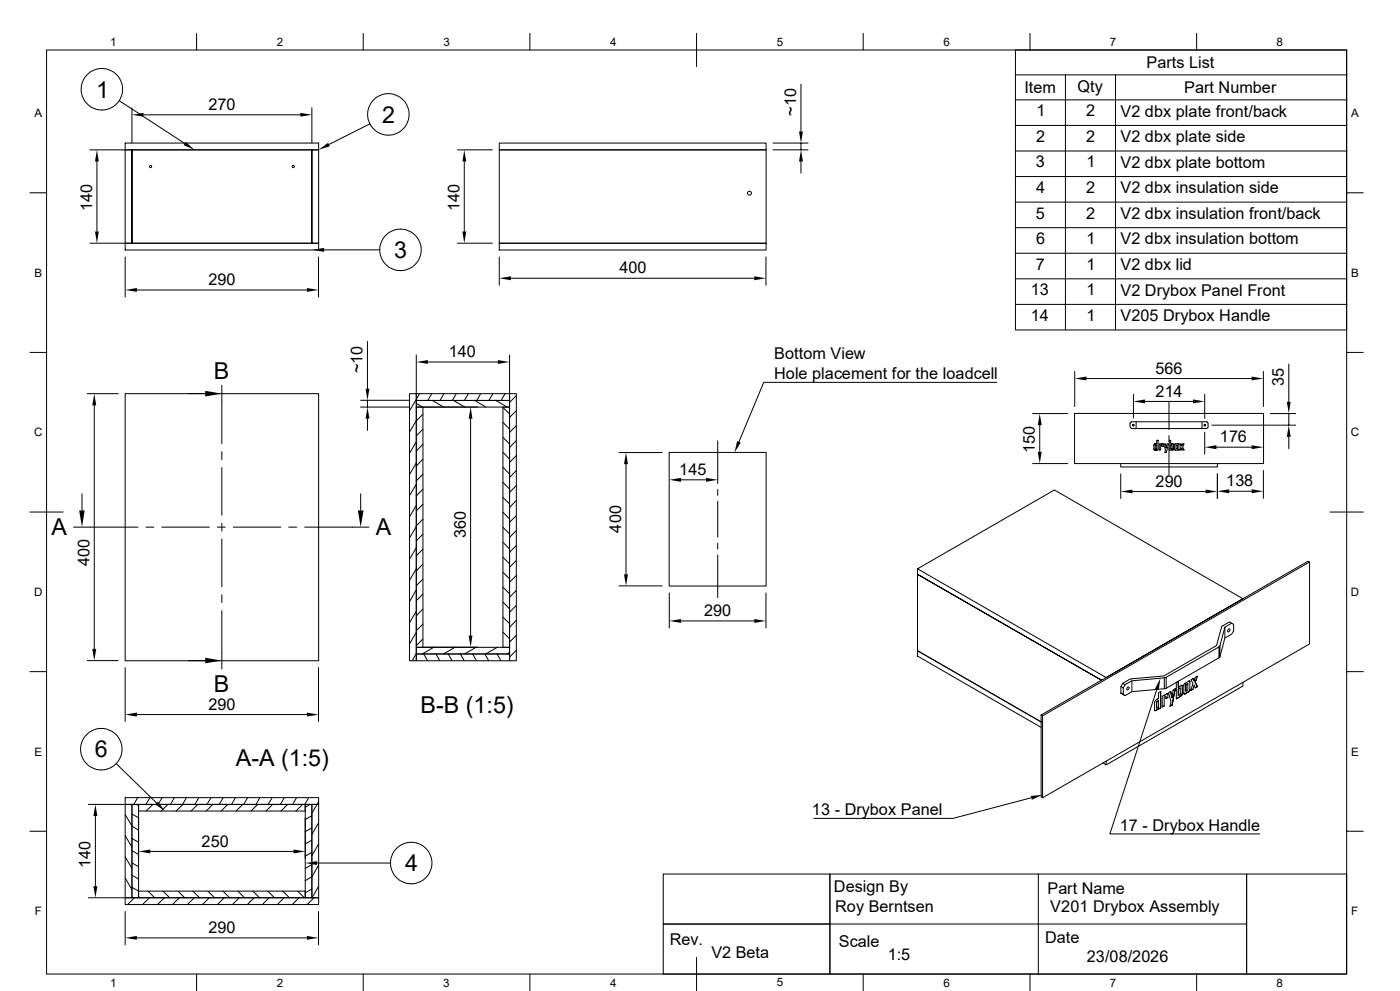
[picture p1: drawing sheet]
<svg xmlns="http://www.w3.org/2000/svg" width="420mm" height="297mm" viewBox="0 0 420 297" stroke-linecap="round" stroke-linejoin="round" font-family="sans-serif">
<g fill="none" stroke="#000" stroke-width=".3">
<path d="M14 15h390v276.9h-390zM59 10v5M109 10v5M159 10v5M209 10v10M259 10v5M309 10v5M359 10v5M404 15h-99.4v83.9h99.4M35.8 30.2l19.6 12.8M39.6 32.3v10.5M43.1 34.4h47"/>
<path d="M93.6 32.3v10.5M111 37.1l-12.3 6.2M240.3 25.2v14.2M304.6 22.4h99.4M304.6 29.9h99.4M304.6 37.6h99.4M319.6 22.4v76.5M334.6 22.4v76.5M9 57.8h5M27 44.9h10.5M29.1 48.4v21M37.5 42.9h58.1v2h-58.1z"/>
<path d="M37.5 44.9h2.1v28h-2.1zM39.6 44.9h54v28h2v-28h-2v28h-54zM137.2 44.9h10.5M139.3 48.4v21M149.8 42.9h80v2h-80zM149.8 44.9h80v28h-80zM231.9 42.9h10.5M231.9 44.9h10.5M240.3 42.9v2M240.3 48.4v3.5M304.6 45.3h99.4M304.6 52.9h99.4"/>
<path d="M404 57.8h5M27 72.9h10.5M37.5 72.9h58.1v2h-58.1zM37.5 77v12M95.5 77v12M97.2 74.9h16.7M137.2 72.9h10.5M149.8 72.9h80v2h-80zM149.8 77v8.5M229.8 77v8.5M304.6 60.6h99.4M304.6 68.2h99.4"/>
<path d="M304.6 75.9h99.4M41.1 86.9h51M153.3 83.4h73M304.6 83.6h99.4M304.6 91.2h99.4M9 105.6h5M26.2 118h9.3M37.5 118h58.1v80h-58.1zM56.6 118h5M66.5 115.5v17.5M108.2 120h14.6M110.2 102.3v14.2"/>
<path d="M110.2 120v2M122.9 118h2v80h-2zM124.9 118h28v2h-28zM124.9 106.4v11.5M125.9 118l-3 5.1M128.4 108.5h21M129.5 118l-1.1 2M129.6 120l3.5 2M133.2 118l-1.2 2M136 120l3.4 2M136.9 118l-1.2 2M140.5 118l-1.1 2"/>
<path d="M142.3 120l3.5 2M144.2 118l-1.2 2M147.9 118l-1.2 2M148.7 120l3.4 2M151.5 118l-1.1 2M152.9 118h2v80h-2zM152.9 106.4v11.5M154.9 118.6l-2 2M299 114.6h-69.9l-7.4 17.8M322.4 111.3v10.5M325.9 113.5h49.6M340 118.2v7.1"/>
<path d="M361.4 118.2v7.1M379 111.3v10.5M386.6 109.1v11.3M404 105.6h5M28.3 121.5v73M66.5 135.4v2.4M108.2 122h14.6M110.2 125.5v3.5M124.9 126.1l-2 3.4M124.9 132.4l-2 3.4M124.9 138.8l-2 3.4M124.9 120h28v2h-28z"/>
<path d="M124.9 122h2v72h-2zM124.9 120.9l1.8 1.1M126.9 124.2l-2 2M126.9 128.7l-2 1.9M126.9 133.1l-2 2.1M126.9 137.6l-2 2.1M127 122h16.3M141.2 125.5v65M150.9 122h2v72h-2zM150.9 135.6l2 2M150.9 131.1l2 2M150.9 126.6l2 2"/>
<path d="M150.9 122.1l2 2M154.9 123.1l-2 2M154.9 127.6l-2 2M154.9 132.1l-2 2M154.9 136.6l-2 2M185.7 135.6h13M187.8 139.1v33M200.7 135.6h29.1v40h-29.1zM215.3 132.1v12.8M309.8 124h10.5M309.8 138.9h10.5M311.9 127.4v8"/>
<path d="M322.4 123.9h56.7v15h-56.7zM336.2 138.9v1.1h29v-1.1M339.4 126.4h22.6l.4 .4v1.2l-.4 .4h-22.6l-.4-.4v-1.2zM340.8 126.4v2M343.5 120.3h14.4M346.6 133.4l.4-.1-.1 1.3-.3-.1zM347 132h.4v2.9l-.9 .1-.3-.3v-1.4l.2-.3h.6zM347.8 133h.9l.3 .2v.6h-.4v-.5h-.4v1.6h-.4zM349.1 133h.5l.2 1.3 .3-1.3h.5l-.7 2.6h-.5l.2-.7zM350.7 120.4v8.3M350.7 130.6v1.7M350.7 134.1v8.3"/>
<path d="M350.8 132h.4v1.1h.8v1.6l-.2 .2h-1zM351.2 133.4h.4l-.1 1.2h-.3zM352.4 133.1h1.2v1.8l-1.2-.1zM352.8 133.3h.4v1.3h-.4zM353.9 133h.4l.2 .6 .3-.6h.4l-.4 .9 .5 1h-.5l-.3-.6-.2 .6h-.4l.4-1zM360.6 126.4v2M361.4 129.5v6.6M363.5 127.4h25.2M364.9 134h10.6M381.1 124h7.6M386.6 124v3.4M386.6 130.9v3.6"/>
<path d="M9 153.5h10M22.1 158h19.3M24.6 148v5M43.8 158h2.3M48.5 158h14.3M65.2 158h2.4M66.5 140.1v14.3M66.5 156.8v2.4M70 158h14.2M86.6 158h2.4M91.4 158h19.3M108.2 148v5"/>
<path d="M124.9 145.1l-2 3.4M124.9 151.5l-2 3.4M124.9 157.8l-2 3.4M126.9 151.1l-2 2M126.9 155.6l-2 2M126.9 142.1l-2 2M126.9 146.6l-2 2M150.9 158l2 2M150.9 153.5l2 2M150.9 149.1l2 1.9M150.9 144.6l2 2M150.9 140l2 2.1"/>
<path d="M154.9 141.1l-2 2M154.9 145.5l-2 2.1M154.9 150l-2 2.1M154.9 154.6l-2 1.9M154.9 159l-2 2M204.3 143.8h7.5M215.3 146.7v1.8M215.3 150.2v10.8M336.2 142v7.4M339.7 147.3h22M365.2 142v7.4M368.7 147.2h6.8"/>
<path d="M379 141v8.4M398.9 153.5h10.1M66.5 161.5v14.4M66.5 178.2v2.4M124.9 164.2l-2 3.4M124.9 170.5l-2 3.4M124.9 176.8l-2 3.5M126.9 178.1l-2 1.9M126.9 160.1l-2 2M126.9 164.6l-2 2M126.9 169.1l-2 2M126.9 173.6l-2 2"/>
<path d="M150.9 176l2 2M150.9 171.5l2 2M150.9 167l2 2M150.9 162.5l2 2M154.9 163.5l-2 2M154.9 168l-2 2M154.9 172.5l-2 2M154.9 177l-2 2M185.7 175.6h13M200.8 177.7v10.5M215.3 162.8v1.7M215.3 166.3v12.8"/>
<path d="M229.8 177.7v10.5M275.3 170.5l41-23.6 56.6 32.6-41 23.6-56.6-32.6v1.6l55.2 31.8-55.2-31.8v22.9l37 21.4-37-21.4v1.6l37 21.4M392.9 168.4l-.5-.2-80.1 46.1M26.2 198h9.3M56.6 198h5M66.5 183v17.5M124.9 183.2l-2 3.4M124.9 189.5l-2 3.5M124.9 195.9l-1.2 2.1M124.9 196h28v2h-28zM124.9 194h28v2h-28zM126.9 182.5l-2 2"/>
<path d="M126.9 191.5l-2 2M126.9 187l-2 2M127 194h16.3M127.1 196l1.2 2M130.2 194l-3.5 2M130.8 196l1.1 2M134.5 196l1.1 2M136.5 194l-3.4 2M138.1 196l1.1 2M141.8 196l1.1 2M142.9 194l-3.5 2M145.4 196l1.2 2"/>
<path d="M149.1 196l1.1 2M149.2 194l-3.4 2M150.9 193.9v.1M150.9 189.4l2 2M150.9 185l2 1.9M150.9 180.5l2 2M152.8 196l.1 .2M152.9 195.5l-.8 .5M154.9 181.5l-2 2M154.9 186l-2 2M154.9 194.9l-2 2M154.9 190.5l-2 1.9"/>
<path d="M204.3 186.1h22M365.9 193.5l-.3 .3M365.9 196.8l-.3 .3M367.5 188v3.2M368.6 188.5h.2a.42 .42 0 0 1 .1 .6 .42 .42 0 0 1-.6 0zM369.5 186.8l-2 1.2-1.5 5.5v3.3l1.5-5.6 2-1.1 .6-1v-2l-1.3-.7-2.2 1.3-1.6 5.8-15.9 9.1-9.7 .9-.5 .2M9 201.3h5M37.5 200.1v16.1M41.1 214.2h51M95.5 200.1v16.1M312.3 214.3v24.5l.5 .3M312.3 214.3l.5 .2"/>
<path d="M312.8 214.5l80.1-46.1v24.6l-80.1 46.1zM336.3 205.8v1.9M336.8 204.8l-.5 1 .7 .4M337 206.2v2l.5 .3M337.5 205.2l-.5 1M338.4 205.9h.1a.42 .42 0 0 1 .1 .6 .42 .42 0 0 1-.6 0zM339.6 204v3.3M346.9 212.9l-.4 .1M347 212v-1.5v1.5M347 210.5l.2-.4-.2 .4M347 212.2h.1M347 212v.2"/>
<path d="M347 206.6l-14 43.3h44.9M347.2 210.1l.4-.2zM347.6 209.9v2l-.5 .3-.1-.2M347.6 212.4l-.7 .5M347.6 212.4l-.8 .5M347.6 212.4l.6-.3-.6 .4M348.2 207.3v4.8v-4.9l-.6 .4v1.7l-.8 .5-.4 .6 .1 2.6M349.2 209v2.5zM349.2 209l.6-.3zM349.3 208.4l-.6 .3v3.2l.6-.4-.6 .4M349.3 203.2v3.2M349.3 206.4l-9.7 .9-2.1 1.2-1.2-.8 .7 .5"/>
<path d="M349.3 203.2l-9.7 .8-2.1 1.2-.7-.4 2-1.2M349.8 208.7v.7l.6-.4-.6 .4M349.8 203l-.5 .2M349.8 206.2l-.5 .2M349.8 203l15.9-9.1v3.2l-15.9 9.2zM350.3 207.9l.1 .2-.1-.2h-.3l-.7 .6M350.4 208.1v.9zM351.2 207.3l.4 1.8M351.6 209.1l-.4-1.9-.6 .4 .7 2.8-.3 1.3 .6-.4-.6 .4M351.9 210h.1M352.6 206.5l-.7 .3-.3 2.3M352.6 206.5l-1 4.8z"/>
<path d="M353.5 206.5l.6-.3zM354.1 206.2v1.9l-.6 .4v-2v2M354.2 208.7l.3-.4zM354.6 205.4l.1 .2M354.7 205.6v2.2M354.7 205.6l-.2-.2-1 .6v-1.8l-.6 .4v4.9l1.2-.8-1.2 .7M354.7 207.8l-.2 .5M355.5 207.9l-.3 .1M355.5 207.9l1.1-.6zM355.7 205.2l.7-.3-.6 .3M355.7 205.2l.1 2zM356.4 204.9v1.9l-.6 .4"/>
<path d="M356.6 207.3l.4-.6-.4 .6M356.9 204.1l.1 .2-.3-.2-1.5 .9-.1 2.7 .1 .3 .3-.1M357 204.3v2.4zM357.9 203.4l-.6 .4 .6 1.1-.7 2 .7-.4-.7 .4M358.2 204.1l-.3-.7 .3 .7 .3-1.1 .7-.4-.6 2M358.2 205.4l-.3 1.1zM358.2 205.4l.4 .8 .6-.4-.6 .4M358.6 204.6l.6 1.2M358.6 204.5l.6 1.3M359.2 202.6l-.6 2M372.9 204.5v1.1l-41 23.6v-1.1M404 201.3h5"/>
<path d="M34.9 228.9l12 11.7M37.5 239.1h58.1v2h-58.1zM37.6 239.1h-.1M41.3 239.1l-1.2 2M45 239.1l-1.2 2M48.6 239.1l-1.1 2M52.3 239.1l-1.2 2M55.9 239.1l-1.1 2M59.6 239.1l-1.1 2M63.3 239.1l-1.2 2M66.9 239.1l-1.1 2M70.6 239.1l-1.1 2"/>
<path d="M74.3 239.1l-1.2 2M77.9 239.1l-1.1 2M81.6 239.1l-1.2 2M85.3 239.1l-1.2 2M88.9 239.1l-1.1 2M92.6 239.1l-1.2 2M309.4 239.1l-23.5 6.2h-41.8M330.9 228.6l1 .6M9 249.1h5M26.5 241.1h11M28.6 244.6v21M37.5 241.1h2.1v28h-2.1z"/>
<path d="M37.5 256.8l2.1 3.5M37.5 250.4l2.1 3.5M37.5 244.1l2.1 3.5M39.5 241.1l.1 .1M39.6 241.1h52v2h-50v-2v28h-2zM39.6 258.6l2 1.2M39.6 254.9l2 1.2M39.6 251.3l2 1.1M39.6 247.6l2 1.2M39.6 244l2 1.1M40.9 241.1l.7 .3M41.6 245.2v12.1"/>
<path d="M45.1 255.2h43M45.9 241.1l-2 2M50.4 241.1l-2.1 2M54.9 241.1l-2.1 2M59.4 241.1l-2.1 2M63.8 241.1l-2 2M68.3 241.1l-2 2M72.8 241.1l-2 2M77.3 241.1l-2 2M81.8 241.1l-2 2M86.3 241.1l-2 2M90.8 241.1l-2 2"/>
<path d="M91.6 241.1h2v28h-2zM91.6 245.2v12.1M93 241.1l-1.4 .8M93.6 241.1h2v28h-2zM93.6 244.5l-2 1.1M93.6 248.1l-2 1.2M93.6 251.8l-2 1.1M93.6 255.4l-2 1.2M93.6 259.1l-2 1.2M95.1 258.7h22M95.5 240.3l-1.9 3.5M95.5 246.6l-1.9 3.5"/>
<path d="M95.5 253l-1.9 3.5M95.5 259.3l-1.9 3.5-2 1.1M404 249.1h5M26.5 269.1h11M37.5 269.1h58.1v2h-58.1zM37.5 273.2v10M37.5 263.1l2.1 3.5M39.6 265.9l2 1.2M39.6 262.3l2 1.1M40.3 269.1l-2 2M41.6 267.1h50v2h-50zM41.6 268.7l.3 .4"/>
<path d="M44.4 267.1l2 2M44.8 269.1l-2 2M48.9 267.1l2 2M49.3 269.1l-2 2M53.4 267.1l2 2M53.8 269.1l-2 2M57.9 267.1l2 2M58.3 269.1l-2 2M62.4 267.1l2 2M62.8 269.1l-2 2M66.9 267.1l2 2M67.3 269.1l-2 2"/>
<path d="M71.4 267.1l2 2M71.8 269.1l-2 2M75.9 267.1l2 2M76.2 269.1l-1.9 2M80.3 267.1l2 2M80.7 269.1l-2 2M84.8 267.1l2 2M85.2 269.1l-2 2M89.3 267.1l2 2M89.7 269.1l-2 2M93.6 266.4l-2 1.2M94.2 269.1l-2 2"/>
<path d="M95.5 273.2v10M95.5 265.7l-1.9 3.4M199 276.9h50v15h-50zM249 262h125v29.9h-125zM249 276.9h-50v-14.9h50v14.9h125M311.5 262v29.9M374 262h30v29.9h-30zM41.1 281.1h51M59 291.9v5M109 291.9v5M159 291.9v5M209 286.9v10"/>
<path d="M259 291.9v5M309 291.9v5M359 291.9v5"/>
<circle cx="30.6" cy="26.8" r="6.2"/>
<circle cx="116.5" cy="34.3" r="6.2"/>
<circle cx="45.2" cy="49.9" r=".34"/>
<circle cx="88" cy="49.9" r=".34"/>
<circle cx="224.8" cy="57.9" r=".59"/>
<circle cx="120.2" cy="74.9" r="6.2"/>
<circle cx="340" cy="127.4" r=".16"/>
<circle cx="340" cy="127.4" r=".25"/>
<circle cx="361.4" cy="127.4" r=".16"/>
<circle cx="361.4" cy="127.4" r=".25"/>
<circle cx="30.4" cy="224.5" r="6.2"/>
<circle cx="123.4" cy="258.7" r="6.2"/>
</g>
<g fill="#000">
<path d="M39.6 34.4l3.5-.6v1.2zM90.1 33.8l3.5 .6-3.5 .6zM239.7 39.4h1.2l-.6 3.5zM29.1 44.9l.5 3.5h-1.1zM55.7 42.5l2.6 2.4-3.2-1.4zM95.5 44.9l2.9-2.1 .5 1.1zM139.3 44.9l.6 3.5h-1.2zM240.3 44.9l.6 3.5h-1.2zM28.5 69.4h1.1l-.5 3.5zM93.7 74.9l3.5-.6v1.2zM138.7 69.4h1.2l-.6 3.5zM37.5 86.9l3.6-.6v1.2z"/>
<path d="M92.1 86.3l3.4 .6-3.4 .6zM149.8 83.4l3.5-.6v1.2zM226.3 82.8l3.5 .6-3.5 .6zM61.6 117.1l4.9 .9-4.9 .8zM109.7 116.5h1.1l-.6 3.5zM124.9 108.5l3.5-.6v1.2zM149.4 107.9l3.5 .6-3.5 .6zM322.4 113.5l3.5-.6v1.1zM340 120.3l3.5-.6v1.2zM357.9 119.7l3.5 .6-3.5 .6zM375.5 112.9l3.5 .6-3.5 .5zM28.3 118l.6 3.5h-1.2z"/>
<path d="M110.2 122l.6 3.5h-1.1zM141.2 122l.5 3.5h-1.1zM187.8 135.6l.6 3.5h-1.2zM221.1 132.2l1.1 .4-1.9 3zM311.9 124l.6 3.4h-1.2zM311.3 135.4h1.2l-.6 3.5zM361.4 134l3.5-.6v1.2zM375.5 133.4l3.5 .6-3.5 .6zM386.6 127.4l.6 3.5h-1.2zM386 120.4h1.2l-.6 3.6zM23.7 153h1.7l-.8 5zM107.4 153h1.7l-.9 5z"/>
<path d="M200.8 143.8l3.5-.6v1.2zM211.8 143.2l3.5 .6-3.5 .6zM336.2 147.3l3.5-.6v1.2zM361.7 146.7l3.5 .6-3.5 .6zM365.2 147.2l3.5-.6v1.2zM375.5 146.6l3.5 .6-3.5 .6zM187.2 172.1h1.2l-.6 3.5zM27.7 194.5h1.2l-.6 3.5zM61.6 197.1l4.9 .9-4.9 .8zM140.6 190.5h1.1l-.5 3.5zM200.8 186.1l3.5-.6v1.2zM226.3 185.5l3.5 .6-3.5 .6z"/>
<path d="M37.5 214.2l3.6-.6v1.2zM92.1 213.6l3.4 .6-3.4 .6zM348.1 203.3l-.5 3.5-1.1-.4zM309.2 238.5l3.6-.3-3.3 1.5zM28.6 241.1l.6 3.5h-1.2zM41.6 255.2l3.5-.6v1.2zM46.5 241l.9-.8 2 2.9zM88.1 254.6l3.5 .6-3.5 .6zM91.6 258.7l3.5-.6v1.1zM28 265.6h1.2l-.6 3.5zM37.5 281.1l3.6-.6v1.1zM92.1 280.5l3.4 .6-3.4 .5z"/>
</g>
<g font-size="7">
<text x="28.9" y="29.3">1</text>
<text x="114.6" y="36.8">2</text>
<text x="118.2" y="77.3">3</text>
<text x="64.2" y="113.5">B</text>
<text x="15.4" y="160.5">A</text>
<text x="112.7" y="160.5">A</text>
<text x="64.2" y="207.5">B</text>
<text x="126.2" y="213.7">B-B (1:5)</text>
<text x="28.5" y="227">6</text>
<text x="70.7" y="229.7">A-A (1:5)</text>
<text x="121.5" y="261.2">4</text>
</g>
<g font-size="4.9">
<text x="344" y="20.4">Parts List</text>
<text x="307.3" y="27.9">Item</text>
<text x="323.3" y="27.4">Qty</text>
<text x="355.2" y="27.9">Part Number</text>
<text x="62.5" y="32.9">270</text>
<text x="238.8" y="34.7" transform="rotate(-90 238.8 34.7)">~10</text>
<text x="310.9" y="34.8">1</text>
<text x="325.8" y="34.8">2</text>
<text x="336.1" y="35">V2 dbx plate front/back</text>
<text x="310.8" y="42.5">2</text>
<text x="325.9" y="42.5">2</text>
<text x="336.1" y="42.6">V2 dbx plate side</text>
<text x="310.8" y="50.2">3</text>
<text x="326" y="50.2">1</text>
<text x="336.1" y="50.2">V2 dbx plate bottom</text>
<text x="310.9" y="57.8">4</text>
<text x="325.8" y="57.8">2</text>
<text x="336.1" y="57.9">V2 dbx insulation side</text>
<text x="27.6" y="63.1" transform="rotate(-90 27.6 63.1)">140</text>
<text x="137.8" y="63.1" transform="rotate(-90 137.8 63.1)">140</text>
<text x="310.8" y="65.5">5</text>
<text x="325.9" y="65.5">2</text>
<text x="336.1" y="65.6">V2 dbx insulation front/back</text>
<text x="310.8" y="73.2">6</text>
<text x="325.9" y="73.2">1</text>
<text x="336.1" y="73.2">V2 dbx insulation bottom</text>
<text x="185.8" y="81.9">400</text>
<text x="310.8" y="80.8">7</text>
<text x="326" y="80.8">1</text>
<text x="336.1" y="80.9">V2 dbx lid</text>
<text x="62.5" y="85.4">290</text>
<text x="309.2" y="88.5">13</text>
<text x="325.9" y="88.5">1</text>
<text x="336.1" y="88.6">V2 Drybox Panel Front</text>
<text x="309.2" y="96.1">14</text>
<text x="325.9" y="96.1">1</text>
<text x="336.1" y="96.3">V205 Drybox Handle</text>
<text x="134.7" y="107">140</text>
<text x="232.3" y="107.7">Bottom View</text>
<text x="108.8" y="111.8" transform="rotate(-90 108.8 111.8)">~10</text>
<text x="232.2" y="113.6">Hole placement for the loadcell</text>
<text x="346.6" y="112">566</text>
<text x="346.7" y="118.9">214</text>
<text x="385.1" y="115.7" transform="rotate(-90 385.1 115.7)">35</text>
<text x="310.4" y="135.7" transform="rotate(-90 310.4 135.7)">150</text>
<text x="366" y="132.6">176</text>
<text x="203.8" y="142.3">145</text>
<text x="346.7" y="145.8">290</text>
<text x="367.9" y="145.8">138</text>
<text x="139.7" y="161.2" transform="rotate(-90 139.7 161.2)">360</text>
<text x="186.3" y="159.6" transform="rotate(-90 186.3 159.6)">400</text>
<text x="26.8" y="169.6" transform="rotate(-90 26.8 169.6)">400</text>
<text x="211.2" y="184.7">290</text>
<text x="62.5" y="212.7">290</text>
<text x="243.6" y="244.2">13 - Drybox Panel</text>
<text x="335.9" y="248.9">17 - Drybox Handle</text>
<text x="60.5" y="253.7">250</text>
<text x="27.1" y="260.1" transform="rotate(-90 27.1 260.1)">140</text>
<text x="250.1" y="267.3">Design By</text>
<text x="314.2" y="268">Part Name</text>
<text x="250.5" y="273.3">Roy Berntsen</text>
<text x="315.1" y="273.3">V201 Drybox Assembly</text>
<text x="62.5" y="279.6">290</text>
<text x="200.9" y="283.1">Rev.</text>
<text x="213.4" y="287">V2 Beta</text>
<text x="251.6" y="283.8">Scale</text>
<text x="266.3" y="287.8">1:5</text>
<text x="313.5" y="282.7">Date</text>
<text x="326.1" y="288.4">23/08/2026</text>
</g>
<g font-size="3.5">
<text x="33" y="13.7">1</text>
<text x="83" y="13.7">2</text>
<text x="133" y="13.7">3</text>
<text x="183" y="13.7">4</text>
<text x="233" y="13.7">5</text>
<text x="283" y="13.7">6</text>
<text x="333" y="13.7">7</text>
<text x="383" y="13.7">8</text>
<text x="10.3" y="35.1">A</text>
<text x="405.3" y="35.1">A</text>
<text x="10.3" y="83">B</text>
<text x="405.3" y="83">B</text>
<text x="10.2" y="130.8">C</text>
<text x="405.2" y="130.8">C</text>
<text x="10.2" y="178.6">D</text>
<text x="405.2" y="178.6">D</text>
<text x="10.3" y="226.4">E</text>
<text x="405.3" y="226.4">E</text>
<text x="10.4" y="274.3">F</text>
<text x="405.4" y="274.3">F</text>
<text x="33" y="295.7">1</text>
<text x="83" y="295.7">2</text>
<text x="133" y="295.7">3</text>
<text x="183" y="295.7">4</text>
<text x="233" y="295.7">5</text>
<text x="283" y="295.7">6</text>
<text x="333" y="295.7">7</text>
<text x="383" y="295.7">8</text>
</g>
</svg>
